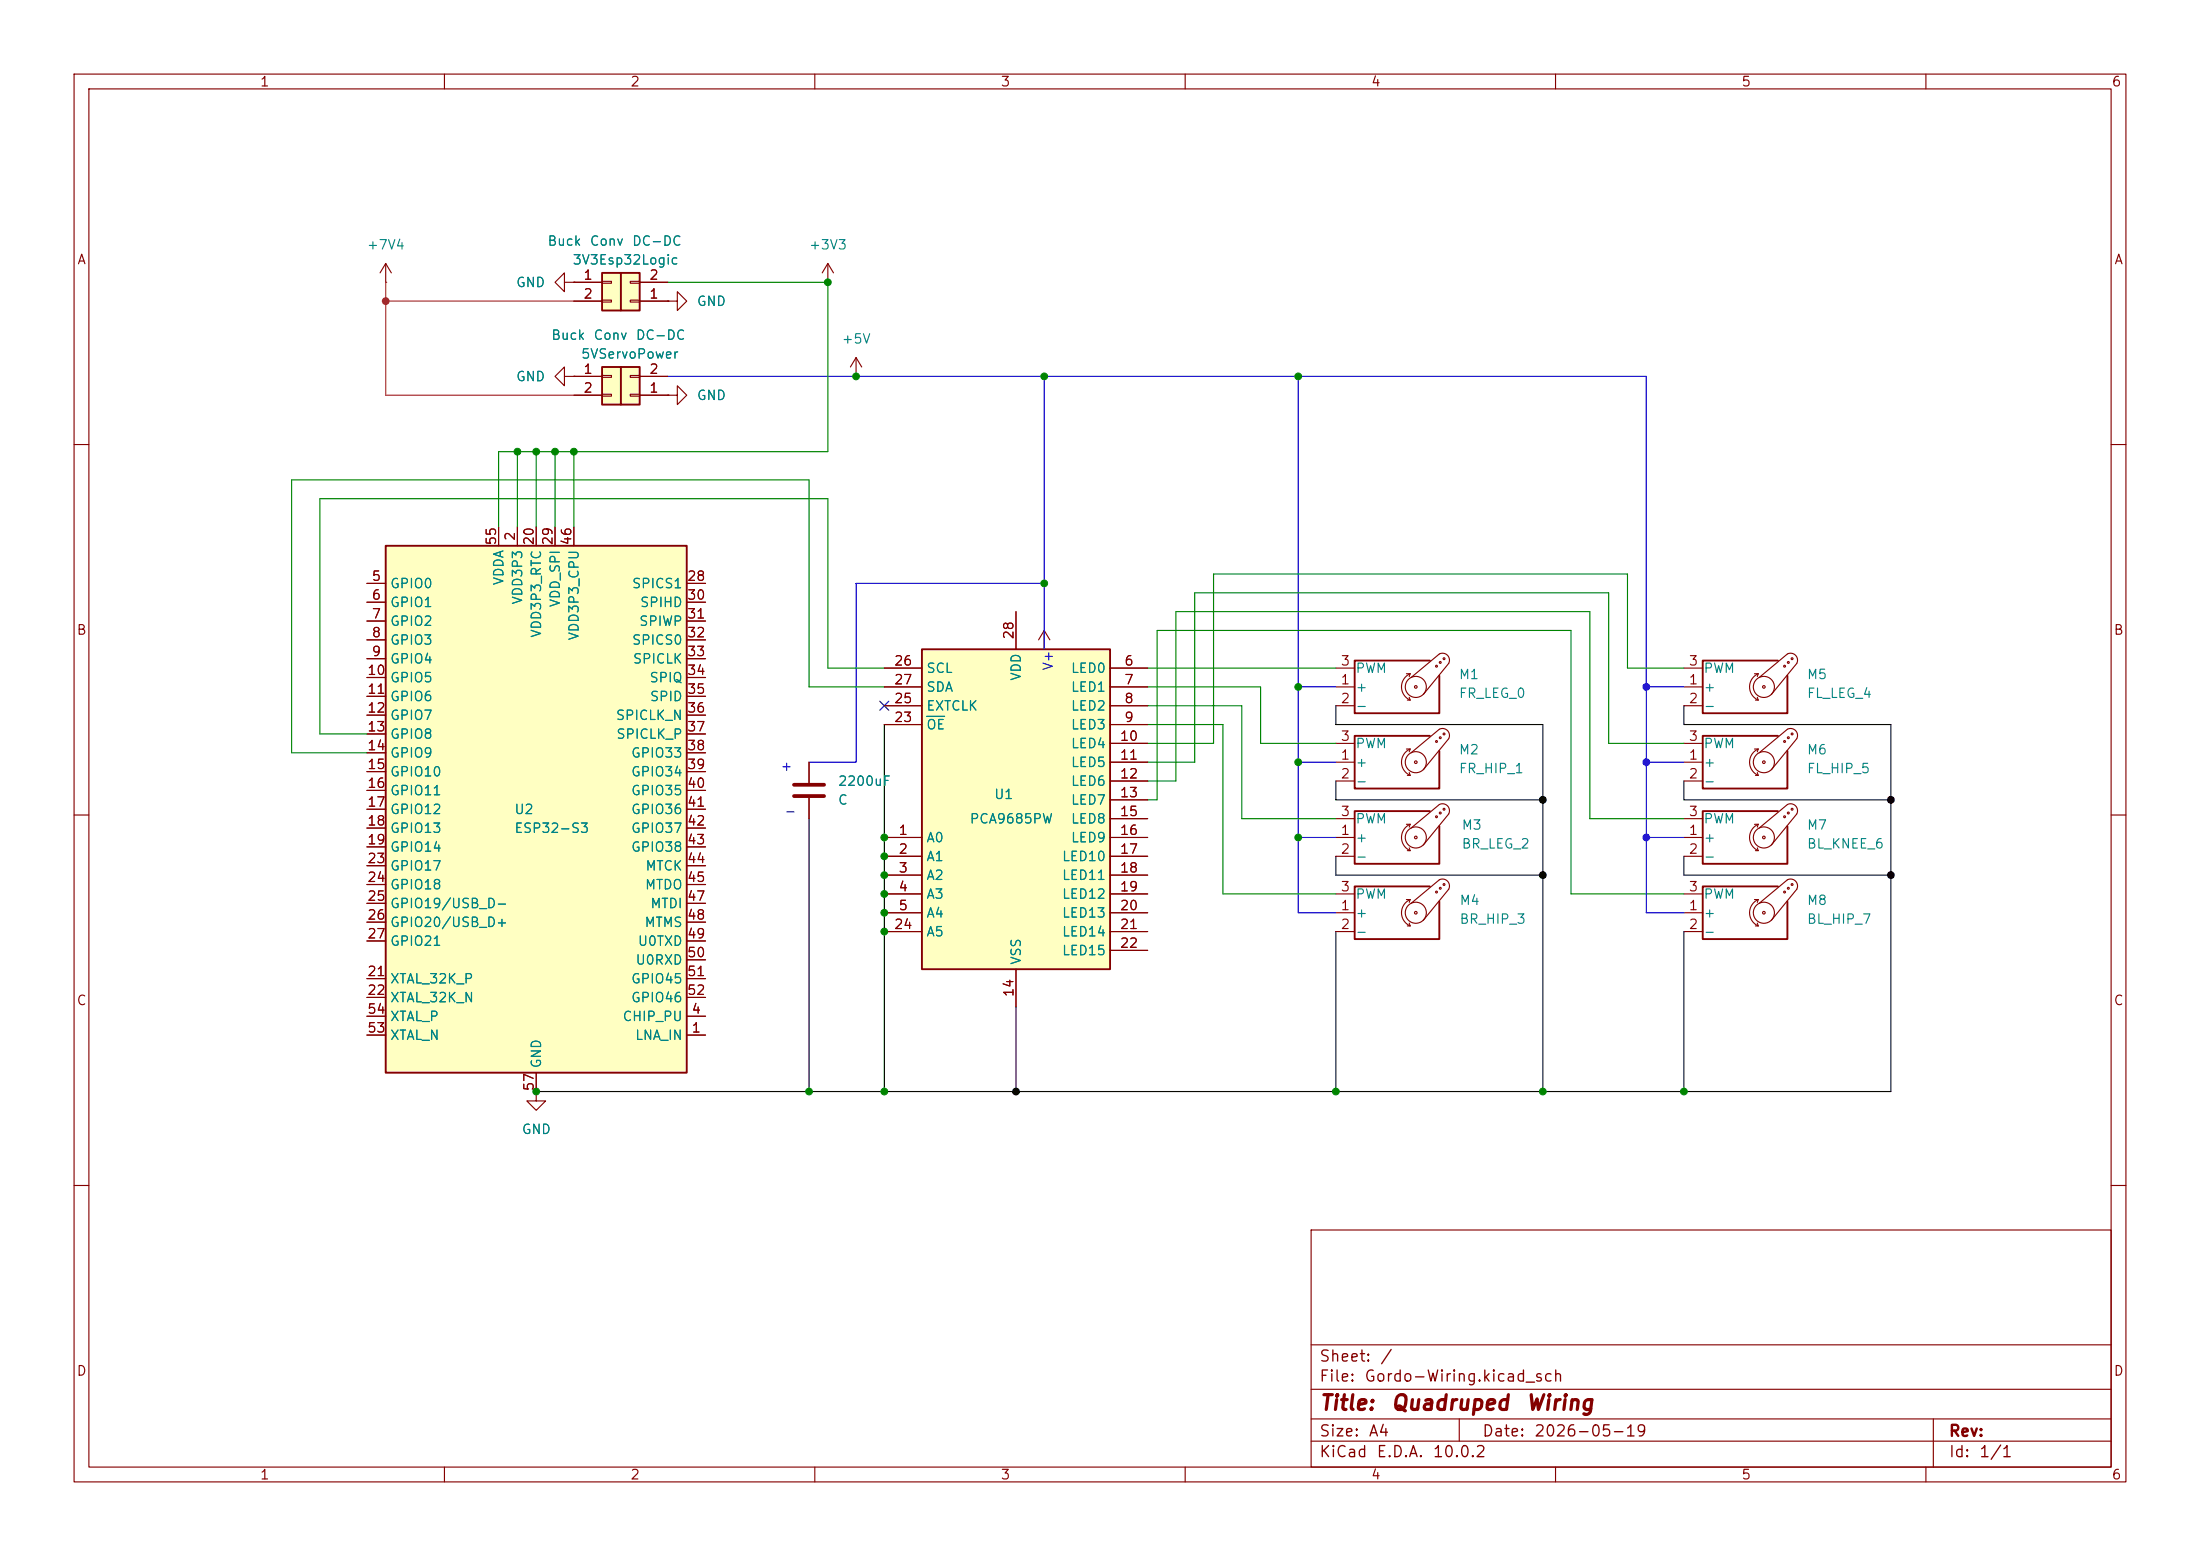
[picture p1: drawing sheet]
<svg xmlns="http://www.w3.org/2000/svg" width="297mm" height="210mm" viewBox="0 0 297 210" stroke-linecap="round" stroke-linejoin="round" font-family="sans-serif">
<g fill="none" stroke="#840000" stroke-width=".15">
<path d="M10 10h277v190h-277zM12 12h273v186h-273zM60 10v2M110 10v2M160 10v2M210 10v2M260 10v2M52.1 38.1h.1M52.1 35.6l-.8 1.2M52.1 35.6l.7 1.2M52.1 35.6v2.5M76.2 38.1v-1.3l-1.3 1.3 1.3 1.3v-1.3h1.3"/>
<path d="M77.5 38.1h.1M90.2 40.6h1.2v-1.2l1.3 1.2-1.3 1.3v-1.3M90.2 40.6h.1M10 60h2M285 60h2M10 110h2M285 110h2M10 160h2M177 166h108v32h-108zM285 160h2M60 198v2M110 198v2"/>
<path d="M160 198v2M177 194.5h108M177 191.5h108M177 187.5h108M177 181.5h108M197 191.5v3M210 198v2M260 198v2M261 191.5v6.5"/>
</g>
<path d="M81.3 36.8h2.5v5.1h-2.5z" fill="#ffffc2"/>
<path d="M81.3 36.8h2.5v5.1h-2.5z" fill="none" stroke="#840000" stroke-width=".25"/>
<path d="M77.5 38.1h3.8M81.3 38h1.2v.2h-1.2zM77.5 40.6h3.8M81.3 40.5h1.2v.3h-1.2z" fill="none" stroke="#840000" stroke-width=".15"/>
<path d="M83.8 36.8h2.6v5.1h-2.6z" fill="#ffffc2"/>
<path d="M83.8 36.8h2.6v5.1h-2.6z" fill="none" stroke="#840000" stroke-width=".25"/>
<path d="M85.1 38h1.3v.2h-1.3zM86.4 38.1h3.8M85.1 40.5h1.3v.3h-1.3zM86.4 40.6h3.8M141 87.6h.1M141 85.1l-.8 1.3M141 85.1l.7 1.3M141 85.1v2.5M109.2 102.9v2.8M109.2 107.7v2.8M72.4 147.3v1.3h1.3l-1.3 1.3-1.3-1.3h1.3M72.4 147.3h.1" fill="none" stroke="#840000" stroke-width=".15"/>
<path d="M107.2 105.9h4.1M107.2 107.4h4.1" fill="none" stroke="#840000" stroke-width=".51"/>
<path d="M124.5 87.6h25.4v43.2h-25.4z" fill="#ffffc2"/>
<path d="M124.5 87.6h25.4v43.2h-25.4zM193 89.2h-10.1v7.1h11.4v-5.1M193 99.3h-10.1v7.1h11.4v-5.1M240 89.2h-10.1v7.1h11.4v-5.1M240 99.3h-10.1v7.1h11.4v-5.1M193 109.5h-10.1v7.1h11.4v-5.1M240 109.5h-10.1v7.1h11.4v-5.1M240 119.6h-10.1v7.1h11.4v-5" fill="none" stroke="#840000" stroke-width=".25"/>
<g fill="none" stroke="#840000" stroke-width=".15">
<path d="M76.2 50.8v-1.3l-1.3 1.3 1.3 1.3v-1.3h1.3M77.5 50.8h.1M119.4 90.2h5.1M119.4 92.7h5.1M119.4 95.3h5.1M119.4 97.8h5.1M137.2 82.6v5M149.9 90.2h5M149.9 92.7h5M149.9 95.3h5M149.9 97.8h5M180.3 90.2h2.6"/>
<path d="M180.3 92.7h2.6M180.3 95.3h2.6M189.9 90.9h.5M190 94.5h.4M190.2 94.1l.2 .4M190.4 90.9a1.94 1.94 0 0 0-1.2 1.8 1.94 1.94 0 0 0 1.2 1.8M190.4 90.9l-.2 .4M190.5 91.4l3.8-3.1a.94 .94 0 0 1 1.1 .1 .94 .94 0 0 1 .2 1.1l-3.4 4.2M227.3 90.2h2.6M227.3 92.7h2.6M227.3 95.3h2.6M236.9 90.9h.5"/>
<path d="M237 94.5h.4M237.2 94.1l.2 .4M237.4 90.9a1.94 1.94 0 0 0-1.2 1.8 1.94 1.94 0 0 0 1.2 1.8M237.4 90.9l-.2 .4M237.5 91.4l3.8-3.1a.94 .94 0 0 1 1.1 .1 .94 .94 0 0 1 .2 1.1l-3.5 4.2M119.4 113h5.1M119.4 115.6h5.1M119.4 118.1h5.1M149.9 113h5M149.9 115.6h5M149.9 118.1h5M149.9 100.3h5"/>
<path d="M149.9 102.9h5M149.9 105.4h5M149.9 108h5M149.9 110.5h5M180.3 113h2.6M180.3 115.6h2.6M180.3 100.3h2.6M180.3 102.9h2.6M180.3 105.4h2.6M180.3 110.5h2.6M189.9 101.1h.5M189.9 111.3h.5"/>
<path d="M190 104.6h.4M190 114.8h.4M190.2 114.4l.2 .4M190.2 104.3l.2 .3M190.4 111.3a1.94 1.94 0 0 0-1.2 1.7 1.94 1.94 0 0 0 1.2 1.8M190.4 101.1a1.94 1.94 0 0 0-1.2 1.8 1.94 1.94 0 0 0 1.2 1.7M190.4 111.3l-.2 .3M190.4 101.1l-.2 .4M190.5 111.8l3.8-3.2a.94 .94 0 0 1 1.1 .2 .94 .94 0 0 1 .2 1.1l-3.4 4.1M190.5 101.6l3.8-3.2a.94 .94 0 0 1 1.1 .2 .94 .94 0 0 1 .2 1.1l-3.4 4.2M227.3 113h2.6M227.3 115.6h2.6"/>
<path d="M227.3 100.3h2.6M227.3 102.9h2.6M227.3 105.4h2.6M227.3 110.5h2.6M236.9 101.1h.5M236.9 111.3h.5M237 104.6h.4M237 114.8h.4M237.2 104.3l.2 .3M237.2 114.4l.2 .4M237.4 101.1a1.94 1.94 0 0 0-1.2 1.8 1.94 1.94 0 0 0 1.2 1.7M237.4 111.3a1.94 1.94 0 0 0-1.2 1.7 1.94 1.94 0 0 0 1.2 1.8"/>
<path d="M237.4 101.1l-.2 .4M237.4 111.3l-.2 .3M237.5 101.6l3.8-3.2a.94 .94 0 0 1 1.1 .2 .94 .94 0 0 1 .2 1.1l-3.5 4.2M237.5 111.8l3.8-3.2a.94 .94 0 0 1 1.1 .2 .94 .94 0 0 1 .2 1.1l-3.5 4.1M119.4 120.7h5.1M119.4 123.2h5.1M119.4 125.7h5.1M137.2 130.8v5.1M149.9 120.7h5M149.9 123.2h5M149.9 125.7h5M149.9 128.3h5"/>
<path d="M227.3 120.7h2.6M227.3 123.2h2.6M227.3 125.7h2.6M236.9 121.4h.5M237 125h.4M237.2 124.6l.2 .4M237.4 121.4a1.94 1.94 0 0 0-1.2 1.8 1.94 1.94 0 0 0 1.2 1.8M237.4 121.4l-.2 .4M237.5 121.9l3.8-3.2a.94 .94 0 0 1 1.1 .2 .94 .94 0 0 1 .2 1.1l-3.5 4.2"/>
<circle cx="191.1" cy="92.7" r=".18"/>
<circle cx="191.1" cy="92.7" r="1.42"/>
<circle cx="193.9" cy="89.9" r=".13"/>
<circle cx="194.4" cy="89.4" r=".13"/>
<circle cx="194.4" cy="99.6" r=".13"/>
<circle cx="194.9" cy="99.1" r=".13"/>
<circle cx="194.9" cy="88.9" r=".13"/>
<circle cx="238.1" cy="92.7" r=".18"/>
<circle cx="238.1" cy="92.7" r="1.42"/>
<circle cx="240.9" cy="89.9" r=".13"/>
<circle cx="241.4" cy="99.6" r=".13"/>
<circle cx="241.4" cy="89.4" r=".13"/>
<circle cx="241.9" cy="99.1" r=".13"/>
<circle cx="241.9" cy="88.9" r=".13"/>
<circle cx="191.1" cy="102.9" r=".18"/>
<circle cx="191.1" cy="113" r=".18"/>
<circle cx="191.1" cy="113" r="1.42"/>
<circle cx="191.1" cy="102.9" r="1.42"/>
<circle cx="193.9" cy="110.2" r=".13"/>
<circle cx="193.9" cy="100.1" r=".13"/>
<circle cx="194.4" cy="109.7" r=".13"/>
<circle cx="194.9" cy="109.2" r=".13"/>
<circle cx="238.1" cy="102.9" r=".18"/>
<circle cx="238.1" cy="113" r=".18"/>
<circle cx="238.1" cy="102.9" r="1.42"/>
<circle cx="238.1" cy="113" r="1.42"/>
<circle cx="240.9" cy="100.1" r=".13"/>
<circle cx="240.9" cy="110.2" r=".13"/>
<circle cx="241.4" cy="119.9" r=".13"/>
<circle cx="241.4" cy="109.7" r=".13"/>
<circle cx="241.9" cy="119.4" r=".13"/>
<circle cx="241.9" cy="109.2" r=".13"/>
<circle cx="238.1" cy="123.2" r=".18"/>
<circle cx="238.1" cy="123.2" r="1.42"/>
<circle cx="240.9" cy="120.4" r=".13"/>
</g>
<path d="M125.1 96.7h2.4" fill="none" stroke="#008484" stroke-width=".15"/>
<path d="M52.1 73.7h40.6v71.1h-40.6z" fill="#ffffc2"/>
<path d="M52.1 73.7h40.6v71.1h-40.6zM193 119.6h-10.1v7.1h11.4v-5" fill="none" stroke="#840000" stroke-width=".25"/>
<g fill="none" stroke="#840000" stroke-width=".15">
<path d="M111.8 38.1h.1M111.8 35.6l-.8 1.2M111.8 35.6l.7 1.2M111.8 35.6v2.5M115.6 50.8h.1M115.6 48.3l-.8 1.2M115.6 48.3l.7 1.2M115.6 48.3v2.5M49.5 78.7h2.6M67.3 71.1v2.6M69.8 71.1v2.6M72.4 71.1v2.6"/>
<path d="M74.9 71.1v2.6M77.5 71.1v2.6M92.7 78.7h2.5M49.5 96.5h2.6M49.5 81.3h2.6M49.5 83.8h2.6M49.5 86.4h2.6M49.5 88.9h2.6M49.5 91.4h2.6M49.5 94h2.6M49.5 99.1h2.6M92.7 96.5h2.5"/>
<path d="M92.7 81.3h2.5M92.7 83.8h2.5M92.7 86.4h2.5M92.7 88.9h2.5M92.7 91.4h2.5M92.7 94h2.5M92.7 99.1h2.5M49.5 119.4h2.6M49.5 101.6h2.6M49.5 104.1h2.6M49.5 106.7h2.6M49.5 109.2h2.6"/>
<path d="M49.5 111.8h2.6M49.5 114.3h2.6M49.5 116.8h2.6M92.7 119.4h2.5M92.7 101.6h2.5M92.7 104.1h2.5M92.7 106.7h2.5M92.7 109.2h2.5M92.7 111.8h2.5M92.7 114.3h2.5M92.7 116.8h2.5M49.5 132.1h2.6"/>
<path d="M49.5 139.7h2.6M49.5 137.2h2.6M49.5 134.6h2.6M49.5 121.9h2.6M49.5 124.5h2.6M49.5 127h2.6M92.7 132.1h2.5M92.7 139.7h2.5M92.7 137.2h2.5M92.7 134.6h2.5M92.7 121.9h2.5M92.7 124.5h2.5"/>
<path d="M92.7 127h2.5M92.7 129.5h2.5M180.3 123.2h2.6M180.3 125.7h2.6M180.3 120.7h2.6M189.9 121.4h.5M190 125h.4M190.2 124.6l.2 .4M190.4 121.4a1.94 1.94 0 0 0-1.2 1.8 1.94 1.94 0 0 0 1.2 1.8M190.4 121.4l-.2 .4M190.5 121.9l3.8-3.2a.94 .94 0 0 1 1.1 .2 .94 .94 0 0 1 .2 1.1l-3.4 4.2M72.4 144.8v2.5"/>
<circle cx="194.4" cy="119.9" r=".13"/>
<circle cx="194.9" cy="119.4" r=".13"/>
<circle cx="191.1" cy="123.2" r=".18"/>
<circle cx="191.1" cy="123.2" r="1.42"/>
<circle cx="193.9" cy="120.4" r=".13"/>
</g>
<path d="M81.3 49.5h2.5v5.1h-2.5z" fill="#ffffc2"/>
<path d="M81.3 49.5h2.5v5.1h-2.5z" fill="none" stroke="#840000" stroke-width=".25"/>
<path d="M77.5 50.8h3.8M77.5 53.3h3.8M81.3 50.7h1.2v.2h-1.2zM81.3 53.2h1.2v.3h-1.2z" fill="none" stroke="#840000" stroke-width=".15"/>
<path d="M83.8 49.5h2.6v5.1h-2.6z" fill="#ffffc2"/>
<path d="M83.8 49.5h2.6v5.1h-2.6z" fill="none" stroke="#840000" stroke-width=".25"/>
<g fill="none" stroke="#840000" stroke-width=".15">
<path d="M77.5 38.1h.1M77.5 38.1h3.8M86.4 38.1h3.8M77.5 50.8h.1M77.5 53.3h3.8M77.5 50.8h3.8M77.5 40.6h3.8M85.1 53.2h1.3v.3h-1.3zM85.1 50.7h1.3v.2h-1.3zM86.4 53.3h3.8M86.4 50.8h3.8M86.4 40.6h3.8"/>
<path d="M90.2 53.3h1.2v-1.2l1.3 1.2-1.3 1.3v-1.3M90.2 53.3h.1M90.2 40.6h.1M49.5 78.7h2.6M67.3 71.1v2.6M69.8 71.1v2.6M72.4 71.1v2.6M74.9 71.1v2.6M77.5 71.1v2.6M92.7 78.7h2.5M49.5 96.5h2.6M49.5 81.3h2.6"/>
<path d="M49.5 83.8h2.6M49.5 86.4h2.6M49.5 88.9h2.6M49.5 91.4h2.6M49.5 94h2.6M49.5 99.1h2.6M92.7 96.5h2.5M92.7 81.3h2.5M92.7 83.8h2.5M92.7 86.4h2.5M92.7 88.9h2.5M92.7 91.4h2.5"/>
<path d="M92.7 94h2.5M92.7 99.1h2.5M119.4 90.2h5.1M119.4 92.7h5.1M119.4 95.3h5.1M119.4 97.8h5.1M137.2 82.6v5M141 87.6h.1M149.9 90.2h5M149.9 92.7h5M149.9 95.3h5M149.9 97.8h5"/>
<path d="M49.5 119.4h2.6M49.5 101.6h2.6M49.5 104.1h2.6M49.5 106.7h2.6M49.5 109.2h2.6M49.5 111.8h2.6M49.5 114.3h2.6M49.5 116.8h2.6M92.7 119.4h2.5M92.7 101.6h2.5M92.7 104.1h2.5M92.7 106.7h2.5"/>
<path d="M92.7 109.2h2.5M92.7 111.8h2.5M92.7 114.3h2.5M92.7 116.8h2.5M109.2 102.9v2.8M109.2 107.7v2.8M119.4 113h5.1M119.4 115.6h5.1M119.4 118.1h5.1M149.9 113h5M149.9 115.6h5M149.9 118.1h5"/>
<path d="M149.9 100.3h5M149.9 102.9h5M149.9 105.4h5M149.9 108h5M149.9 110.5h5M49.5 132.1h2.6M49.5 139.7h2.6M49.5 137.2h2.6M49.5 134.6h2.6M49.5 121.9h2.6M49.5 124.5h2.6M49.5 127h2.6"/>
<path d="M92.7 132.1h2.5M92.7 139.7h2.5M92.7 137.2h2.5M92.7 134.6h2.5M92.7 121.9h2.5M92.7 124.5h2.5M92.7 127h2.5M92.7 129.5h2.5M119.4 120.7h5.1M119.4 123.2h5.1M119.4 125.7h5.1M137.2 130.8v5.1"/>
<path d="M149.9 120.7h5M149.9 123.2h5M149.9 125.7h5M149.9 128.3h5M72.4 147.3h.1M72.4 144.8v2.5"/>
</g>
<path d="M52.1 38.1v2.5" fill="none" stroke="#ff1831" stroke-width=".15"/>
<path d="M119.4 97.8v49.5M180.3 95.3v2.5h28M227.3 95.3v2.5h28v49.5h-182.9M109.2 110.5v36.8M180.3 105.4v2.6h28M180.3 115.6v2.5M227.3 105.4v2.6h28M227.3 115.6v2.5h28M137.2 135.9v11.4M180.3 125.7v21.6M227.3 125.7v21.6" fill="none" stroke="#080800" stroke-width=".15"/>
<g fill="none" stroke="#008400" stroke-width=".15">
<path d="M90.2 38.1h21.6v22.9h-44.5v10.1M69.8 61v10.1M72.4 61v10.1M74.9 61v10.1M77.5 61v10.1M119.4 90.2h-7.6v-22.9h-68.6v31.8h6.3M119.4 92.7h-10.2v-27.9h-69.8v36.8h10.1M154.9 92.7h15.3v7.6h10.1M154.9 95.3h12.7v15.2h12.7M154.9 97.8h10.2v22.9h15.2M154.9 90.2h25.4M227.3 90.2h-7.6v-12.7h-55.9v22.8h-8.9"/>
<path d="M154.9 108h1.3v-22.9h55.9v35.6h15.2M154.9 105.4h3.8v-22.8h55.9v27.9h12.7M227.3 100.3h-10.1v-20.3h-55.9v22.9h-6.4"/>
</g>
<path d="M90.2 50.8h132v41.9h5.1M175.3 50.8v44.5M175.3 92.7h5" fill="none" stroke="#1300ff" stroke-width=".15"/>
<path d="M175.3 95.3v27.9h5M222.2 92.7v30.5h5.1M175.3 102.9h5M175.3 113h5M222.2 102.9h5.1M222.2 113h5.1" fill="none" stroke="#0b21ff" stroke-width=".15"/>
<path d="M141 50.8v36.8M141 78.7h-25.4v24.2h-6.4" fill="none" stroke="#0600ff" stroke-width=".15"/>
<path d="M208.3 118.1v29.2" fill="none" stroke="#060804" stroke-width=".15"/>
<path d="M208.3 97.8v20.3h-28" fill="none" stroke="#000" stroke-width=".15"/>
<path d="M77.5 40.6h-25.4v12.7h25.4" fill="none" stroke="#ff083c" stroke-width=".15"/>
<path d="M118.8 94.6l1.2 1.3M120 94.6l-1.2 1.3" fill="none" stroke="#000084" stroke-width=".15"/>
<path d="M125.1 96.7h2.4" fill="none" stroke="#008484" stroke-width=".15"/>
<circle cx="52.1" cy="40.6" r=".46" fill="#ff0630" stroke="#ff0630" stroke-width=".14"/>
<g fill="#008400" stroke="#008400" stroke-width=".14">
<circle cx="69.8" cy="61" r=".46"/>
<circle cx="111.8" cy="38.1" r=".46"/>
<circle cx="115.6" cy="50.8" r=".46"/>
<circle cx="77.5" cy="61" r=".46"/>
<circle cx="74.9" cy="61" r=".46"/>
<circle cx="72.4" cy="61" r=".46"/>
<circle cx="175.3" cy="50.8" r=".46"/>
<circle cx="175.3" cy="92.7" r=".46"/>
<circle cx="141" cy="50.8" r=".46"/>
<circle cx="141" cy="78.7" r=".46"/>
<circle cx="180.3" cy="147.3" r=".46"/>
<circle cx="208.3" cy="147.3" r=".46"/>
<circle cx="227.3" cy="147.3" r=".46"/>
<circle cx="175.3" cy="102.9" r=".46"/>
<circle cx="119.4" cy="120.7" r=".46"/>
<circle cx="119.4" cy="123.2" r=".46"/>
<circle cx="119.4" cy="125.7" r=".46"/>
<circle cx="119.4" cy="115.6" r=".46"/>
<circle cx="119.4" cy="118.1" r=".46"/>
<circle cx="119.4" cy="113" r=".46"/>
<circle cx="175.3" cy="113" r=".46"/>
<circle cx="109.2" cy="147.3" r=".46"/>
<circle cx="119.4" cy="147.3" r=".46"/>
<circle cx="72.4" cy="147.3" r=".46"/>
</g>
<g fill="#0b21ff" stroke="#0b21ff" stroke-width=".14">
<circle cx="222.2" cy="113" r=".46"/>
<circle cx="222.2" cy="92.7" r=".46"/>
<circle cx="222.2" cy="102.9" r=".46"/>
</g>
<g fill="#000" stroke="#000" stroke-width=".14">
<circle cx="208.3" cy="118.1" r=".46"/>
<circle cx="208.3" cy="108" r=".46"/>
<circle cx="137.2" cy="147.3" r=".46"/>
</g>
<g fill="#0c0008" stroke="#0c0008" stroke-width=".14">
<circle cx="255.3" cy="118.1" r=".46"/>
<circle cx="255.3" cy="108" r=".46"/>
</g>
<g font-size="2" fill="#840000">
<text x="178" y="190.8">Title:</text>
<text x="187.7" y="190.8">Quadruped</text>
<text x="205.9" y="190.8">Wiring</text>
</g>
<g font-size="1.5" fill="#840000">
<text x="178" y="184.2">Sheet:</text>
<text x="186.2" y="184.2">/</text>
<text x="178" y="186.9">File:</text>
<text x="184.1" y="186.9">Gordo-Wiring.kicad_sch</text>
<text x="178" y="197.1">KiCad</text>
<text x="178" y="194.3">Size:</text>
<text x="184.7" y="194.3">A4</text>
<text x="185.7" y="197.1">E.D.A.</text>
<text x="193.3" y="197.1">10.0.2</text>
<text x="200" y="194.3">Date:</text>
<text x="207" y="194.3">2026-05-19</text>
<text x="263" y="194.3">Rev:</text>
<text x="263" y="197.1">Id:</text>
<text x="267.1" y="197.1">1/1</text>
</g>
<g font-size="1.3" fill="#840000">
<text x="35" y="12">1</text>
<text x="85" y="12">2</text>
<text x="135" y="12">3</text>
<text x="185" y="12">4</text>
<text x="235" y="12">5</text>
<text x="285" y="12">6</text>
<text x="10.3" y="36">A</text>
<text x="285.3" y="36">A</text>
<text x="78.7" y="38.1">1</text>
<text x="78.7" y="40.6">2</text>
<text x="87.6" y="40.6">1</text>
<text x="87.6" y="38.1">2</text>
<text x="78.7" y="50.8">1</text>
<text x="78.7" y="53.3">2</text>
<text x="87.6" y="53.3">1</text>
<text x="87.6" y="50.8">2</text>
<text x="67.3" y="73.7" transform="rotate(-90 67.3 73.7)">55</text>
<text x="69.8" y="73.1" transform="rotate(-90 69.8 73.1)">2</text>
<text x="72.4" y="73.7" transform="rotate(-90 72.4 73.7)">20</text>
<text x="74.9" y="73.7" transform="rotate(-90 74.9 73.7)">29</text>
<text x="77.4" y="73.7" transform="rotate(-90 77.4 73.7)">46</text>
<text x="50.1" y="78.7">5</text>
<text x="50.1" y="81.3">6</text>
<text x="50.1" y="83.8">7</text>
<text x="92.7" y="78.7">28</text>
<text x="92.7" y="81.3">30</text>
<text x="92.7" y="83.8">31</text>
<text x="10.3" y="86">B</text>
<text x="50.1" y="86.3">8</text>
<text x="50.1" y="88.9">9</text>
<text x="92.7" y="86.3">32</text>
<text x="92.7" y="88.9">33</text>
<text x="137.1" y="86.4" transform="rotate(-90 137.1 86.4)">28</text>
<text x="285.3" y="86">B</text>
<text x="49.5" y="91.4">10</text>
<text x="49.5" y="94">11</text>
<text x="92.7" y="91.4">34</text>
<text x="92.7" y="94">35</text>
<text x="120.6" y="95.2">25</text>
<text x="120.6" y="90.1">26</text>
<text x="120.6" y="92.7">27</text>
<text x="151.7" y="90.1">6</text>
<text x="151.7" y="92.7">7</text>
<text x="151.7" y="95.2">8</text>
<text x="180.9" y="92.7">1</text>
<text x="180.9" y="95.2">2</text>
<text x="180.9" y="90.1">3</text>
<text x="227.9" y="92.7">1</text>
<text x="227.9" y="95.2">2</text>
<text x="227.9" y="90.1">3</text>
<text x="49.5" y="96.5">12</text>
<text x="49.5" y="99">13</text>
<text x="49.5" y="101.6">14</text>
<text x="92.7" y="96.5">36</text>
<text x="92.7" y="99">37</text>
<text x="92.7" y="101.6">38</text>
<text x="120.6" y="97.8">23</text>
<text x="151.1" y="100.3">10</text>
<text x="151.7" y="97.8">9</text>
<text x="180.9" y="100.3">3</text>
<text x="227.9" y="100.3">3</text>
<text x="49.5" y="104.1">15</text>
<text x="49.5" y="106.7">16</text>
<text x="92.7" y="104.1">39</text>
<text x="92.7" y="106.7">40</text>
<text x="151.1" y="102.8">11</text>
<text x="151.1" y="105.4">12</text>
<text x="151.1" y="107.9">13</text>
<text x="180.9" y="102.8">1</text>
<text x="180.9" y="105.4">2</text>
<text x="227.9" y="102.8">1</text>
<text x="227.9" y="105.4">2</text>
<text x="49.5" y="109.2">17</text>
<text x="49.5" y="111.7">18</text>
<text x="92.7" y="109.2">41</text>
<text x="92.7" y="111.7">42</text>
<text x="121.2" y="113">1</text>
<text x="151.1" y="110.5">15</text>
<text x="151.1" y="113">16</text>
<text x="180.9" y="113">1</text>
<text x="180.9" y="110.5">3</text>
<text x="227.9" y="113">1</text>
<text x="227.9" y="110.5">3</text>
<text x="49.5" y="114.3">19</text>
<text x="49.5" y="116.8">23</text>
<text x="49.5" y="119.4">24</text>
<text x="92.7" y="119.4">45</text>
<text x="92.7" y="114.3">43</text>
<text x="92.7" y="116.8">44</text>
<text x="121.2" y="115.5">2</text>
<text x="121.2" y="118.1">3</text>
<text x="151.1" y="115.5">17</text>
<text x="151.1" y="118.1">18</text>
<text x="180.9" y="115.5">2</text>
<text x="227.9" y="115.5">2</text>
<text x="49.5" y="121.9">25</text>
<text x="49.5" y="124.4">26</text>
<text x="92.7" y="121.9">47</text>
<text x="92.7" y="124.4">48</text>
<text x="120.6" y="125.7">24</text>
<text x="121.2" y="120.6">4</text>
<text x="121.2" y="123.2">5</text>
<text x="151.1" y="120.6">19</text>
<text x="151.1" y="123.2">20</text>
<text x="151.1" y="125.7">21</text>
<text x="180.9" y="123.2">1</text>
<text x="180.9" y="125.7">2</text>
<text x="180.9" y="120.6">3</text>
<text x="227.9" y="123.2">1</text>
<text x="227.9" y="125.7">2</text>
<text x="227.9" y="120.6">3</text>
<text x="49.5" y="127">27</text>
<text x="92.7" y="127">49</text>
<text x="92.7" y="129.5">50</text>
<text x="151.1" y="128.2">22</text>
<text x="10.3" y="136">C</text>
<text x="49.5" y="132.1">21</text>
<text x="49.5" y="134.6">22</text>
<text x="49.5" y="137.1">54</text>
<text x="92.7" y="132.1">51</text>
<text x="92.7" y="134.6">52</text>
<text x="93.3" y="137.1">4</text>
<text x="137.1" y="134.7" transform="rotate(-90 137.1 134.7)">14</text>
<text x="285.3" y="136">C</text>
<text x="49.5" y="139.7">53</text>
<text x="93.3" y="139.7">1</text>
<text x="72.4" y="147.4" transform="rotate(-90 72.4 147.4)">57</text>
<text x="10.3" y="186">D</text>
<text x="285.3" y="186">D</text>
<text x="35" y="200">1</text>
<text x="85" y="200">2</text>
<text x="135" y="200">3</text>
<text x="185" y="200">4</text>
<text x="235" y="200">5</text>
<text x="285" y="200">6</text>
</g>
<g font-size="1.3" fill="#008484">
<text x="49.4" y="34">+7V4</text>
<text x="73.8" y="33.5">Buck</text>
<text x="79.5" y="33.5">Conv</text>
<text x="85.2" y="33.5">DC-DC</text>
<text x="109.1" y="34">+3V3</text>
<text x="69.6" y="39.1">GND</text>
<text x="77.2" y="36">3V3Esp32Logic</text>
<text x="94" y="41.6">GND</text>
<text x="74.3" y="46.2">Buck</text>
<text x="80" y="46.2">Conv</text>
<text x="85.7" y="46.2">DC-DC</text>
<text x="113.5" y="46.7">+5V</text>
<text x="69.6" y="51.8">GND</text>
<text x="78.4" y="48.7">5VServoPower</text>
<text x="94" y="54.3">GND</text>
<text x="52.6" y="79.7">GPIO0</text>
<text x="52.6" y="82.3">GPIO1</text>
<text x="68.3" y="79.1" transform="rotate(-90 68.3 79.1)">VDDA</text>
<text x="70.8" y="81.7" transform="rotate(-90 70.8 81.7)">VDD3P3</text>
<text x="75.9" y="82.1" transform="rotate(-90 75.9 82.1)">VDD_SPI</text>
<text x="85.2" y="79.7">SPICS1</text>
<text x="86.3" y="82.3">SPIHD</text>
<text x="52.6" y="84.8">GPIO2</text>
<text x="52.6" y="87.3">GPIO3</text>
<text x="52.6" y="89.9">GPIO4</text>
<text x="73.4" y="86.2" transform="rotate(-90 73.4 86.2)">VDD3P3_RTC</text>
<text x="78.4" y="86.5" transform="rotate(-90 78.4 86.5)">VDD3P3_CPU</text>
<text x="85.2" y="87.3">SPICS0</text>
<text x="85.3" y="89.9">SPICLK</text>
<text x="86.2" y="84.8">SPIWP</text>
<text x="52.6" y="92.4">GPIO5</text>
<text x="52.6" y="95">GPIO6</text>
<text x="87.6" y="92.4">SPIQ</text>
<text x="87.6" y="95">SPID</text>
<text x="125" y="91.1">SCL</text>
<text x="125" y="93.7">SDA</text>
<text x="138.1" y="92" transform="rotate(-90 138.1 92)">VDD</text>
<text x="144.5" y="91.1">LED0</text>
<text x="144.5" y="93.7">LED1</text>
<text x="182.9" y="93.7">+</text>
<text x="182.9" y="91.1">PWM</text>
<text x="196.9" y="92">M1</text>
<text x="196.9" y="94.5">FR_LEG_0</text>
<text x="229.9" y="93.7">+</text>
<text x="229.9" y="91.1">PWM</text>
<text x="243.8" y="92">M5</text>
<text x="243.8" y="94.5">FL_LEG_4</text>
<text x="52.6" y="97.5">GPIO7</text>
<text x="52.6" y="100">GPIO8</text>
<text x="83" y="97.5">SPICLK_N</text>
<text x="83.1" y="100">SPICLK_P</text>
<text x="125" y="98.8">OE</text>
<text x="125" y="96.2">EXTCLK</text>
<text x="144.5" y="96.2">LED2</text>
<text x="144.5" y="98.8">LED3</text>
<text x="144.5" y="101.3">LED4</text>
<text x="182.9" y="96.2">-</text>
<text x="182.9" y="101.3">PWM</text>
<text x="229.9" y="96.2">-</text>
<text x="229.9" y="101.3">PWM</text>
<text x="52.6" y="102.6">GPIO9</text>
<text x="52.6" y="105.1">GPIO10</text>
<text x="52.6" y="107.7">GPIO11</text>
<text x="85.1" y="102.6">GPIO33</text>
<text x="85.1" y="105.1">GPIO34</text>
<text x="85.1" y="107.7">GPIO35</text>
<text x="113" y="106.4">2200uF</text>
<text x="144.5" y="103.8">LED5</text>
<text x="144.5" y="106.4">LED6</text>
<text x="182.9" y="103.8">+</text>
<text x="182.9" y="106.4">-</text>
<text x="196.9" y="102.1">M2</text>
<text x="196.9" y="104.7">FR_HIP_1</text>
<text x="229.9" y="103.8">+</text>
<text x="229.9" y="106.4">-</text>
<text x="243.8" y="102.1">M6</text>
<text x="243.8" y="104.7">FL_HIP_5</text>
<text x="52.6" y="110.2">GPIO12</text>
<text x="52.6" y="112.7">GPIO13</text>
<text x="69.4" y="112.7">ESP32-S3</text>
<text x="69.4" y="110.2">U2</text>
<text x="85.1" y="110.2">GPIO36</text>
<text x="85.1" y="112.7">GPIO37</text>
<text x="113" y="108.9">C</text>
<text x="130.8" y="111.5">PCA9685PW</text>
<text x="134.1" y="108.2">U1</text>
<text x="144.5" y="108.9">LED7</text>
<text x="144.5" y="111.5">LED8</text>
<text x="182.9" y="111.5">PWM</text>
<text x="197.2" y="112.3">M3</text>
<text x="229.9" y="111.5">PWM</text>
<text x="243.8" y="112.3">M7</text>
<text x="52.6" y="115.3">GPIO14</text>
<text x="52.6" y="117.8">GPIO17</text>
<text x="85.1" y="115.3">GPIO38</text>
<text x="87" y="117.8">MTCK</text>
<text x="125" y="114">A0</text>
<text x="125" y="116.5">A1</text>
<text x="125" y="119.1">A2</text>
<text x="143.3" y="116.5">LED10</text>
<text x="143.3" y="119.1">LED11</text>
<text x="144.5" y="114">LED9</text>
<text x="182.9" y="114">+</text>
<text x="182.9" y="116.5">-</text>
<text x="197.2" y="114.8">BR_LEG_2</text>
<text x="229.9" y="114">+</text>
<text x="229.9" y="116.5">-</text>
<text x="243.8" y="114.8">BL_KNEE_6</text>
<text x="52.6" y="120.4">GPIO18</text>
<text x="52.6" y="122.9">GPIO19/USB_D-</text>
<text x="52.6" y="125.4">GPIO20/USB_D+</text>
<text x="86.9" y="125.4">MTMS</text>
<text x="87" y="120.4">MTDO</text>
<text x="87.7" y="122.9">MTDI</text>
<text x="125" y="121.6">A3</text>
<text x="125" y="124.2">A4</text>
<text x="143.3" y="121.6">LED12</text>
<text x="143.3" y="124.2">LED13</text>
<text x="182.9" y="124.2">+</text>
<text x="182.9" y="121.6">PWM</text>
<text x="197" y="122.5">M4</text>
<text x="197" y="125">BR_HIP_3</text>
<text x="229.9" y="124.2">+</text>
<text x="229.9" y="121.6">PWM</text>
<text x="243.8" y="122.5">M8</text>
<text x="243.8" y="125">BL_HIP_7</text>
<text x="52.6" y="128">GPIO21</text>
<text x="85.7" y="130.5">U0RXD</text>
<text x="86" y="128">U0TXD</text>
<text x="125" y="126.7">A5</text>
<text x="138.1" y="130.3" transform="rotate(-90 138.1 130.3)">VSS</text>
<text x="143.3" y="126.7">LED14</text>
<text x="143.3" y="129.2">LED15</text>
<text x="182.9" y="126.7">-</text>
<text x="229.9" y="126.7">-</text>
<text x="52.6" y="133.1">XTAL_32K_P</text>
<text x="52.6" y="135.6">XTAL_32K_N</text>
<text x="85.1" y="133.1">GPIO45</text>
<text x="85.1" y="135.6">GPIO46</text>
<text x="52.6" y="140.7">XTAL_N</text>
<text x="52.6" y="138.1">XTAL_P</text>
<text x="84" y="138.1">CHIP_PU</text>
<text x="85.6" y="140.7">LNA_IN</text>
<text x="73.4" y="144.3" transform="rotate(-90 73.4 144.3)">GND</text>
<text x="70.4" y="153.4">GND</text>
</g>
<g font-size="1.3" fill="#0000c2">
<text x="142.4" y="90.6" transform="rotate(-90 142.4 90.6)">V+</text>
<text x="105.3" y="104.4">+</text>
<text x="105.8" y="110.4">-</text>
</g>
</svg>
